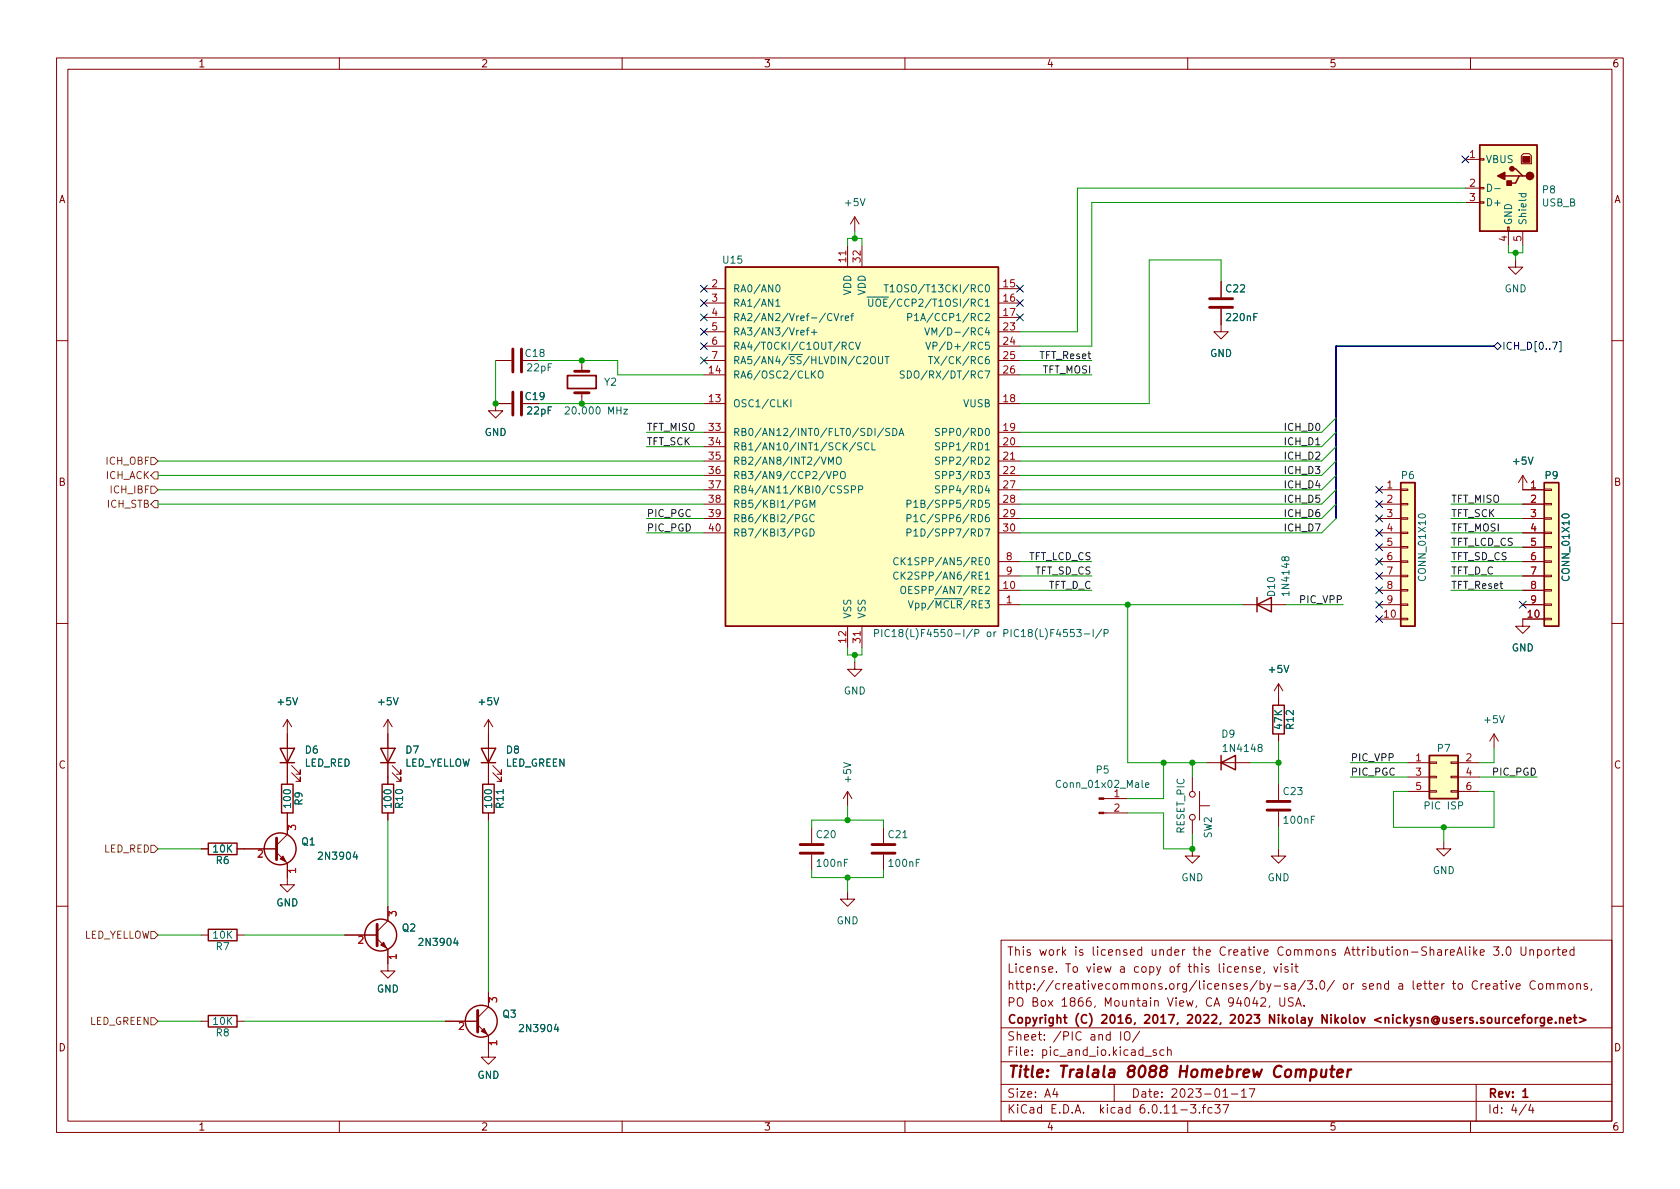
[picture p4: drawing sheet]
<svg xmlns="http://www.w3.org/2000/svg" width="297mm" height="210mm" viewBox="0 0 297 210" stroke-linecap="round" stroke-linejoin="round" font-family="sans-serif">
<g fill="none" stroke="#840000" stroke-width=".18">
<path d="M10 10.2h277v190.1h-277zM12 12.2h273v186.1h-273zM60 10.2v2M110 10.2v2M160 10.2v2M210 10.2v2M260 10.2v2M151.1 38.3l-.7 1.3M151.1 38.3v2.6M151.1 38.3l.8 1.3M259.1 28.2h2.5M259.1 33.3h2.5"/>
<path d="M259.1 35.8h2.5M261.6 35.7h.8v.2h-.8zM261.6 33.1h.8v.3h-.8zM261.6 28.1h.8v.2h-.8zM269 27.6l.4-.4h1l.4 .4v1.4h-1.8zM124.5 51h3.8M124.5 53.6h3.8M124.5 56.1h3.8M124.5 58.7h3.8M149.9 43.4v3.8M152.4 43.4v3.8M176.5 51h3.8"/>
<path d="M176.5 53.6h3.8M176.5 56.1h3.8M176.5 58.7h3.8M215.9 54.6v4.1h1.3l-1.3 1.2-1.3-1.2h1.3M215.9 49.8v2.8M266.6 40.1h.2v.8h-.2zM266.7 40.9v2.5M268 46v1.2h1.2l-1.2 1.3-1.3-1.3h1.3M269.2 40.9v2.5M10 60.2h2M87.6 63.7h2.8M90.4 71.4h-2.8v1.2h1.3l-1.3 1.3-1.2-1.3h1.2"/>
<path d="M102.9 63.7v2M102.9 69.5v1.9M124.5 71.4h3.8M124.5 63.7h3.8M124.5 66.3h3.8M124.5 76.4h3.8M124.5 79h3.8M124.5 61.2h3.8M176.5 71.4h3.8M176.5 63.7h3.8M176.5 66.3h3.8M176.5 76.4h3.8"/>
<path d="M176.5 79h3.8M176.5 61.2h3.8M285 60.2h2M124.5 86.6h3.8M124.5 89.1h3.8M124.5 91.7h3.8M124.5 94.2h3.8M124.5 81.5h3.8M124.5 84.1h3.8M176.5 86.6h3.8M176.5 89.1h3.8M176.5 91.7h3.8"/>
<path d="M176.5 94.2h3.8M176.5 99.3h3.8M176.5 81.5h3.8M176.5 84.1h3.8M243.8 86.6h3.8M243.8 89.1h3.8M243.8 91.7h3.8M243.8 94.2h3.8M243.8 96.8h3.8M243.8 99.3h3.8M247.6 99.2h1.3v.2h-1.3zM247.6 96.6h1.3v.3h-1.3z"/>
<path d="M247.6 94.1h1.3v.3h-1.3zM247.6 91.6h1.3v.2h-1.3zM247.6 89h1.3v.3h-1.3zM247.6 86.5h1.3v.2h-1.3zM269.2 84.1v2.5h3.8M269.2 89.1h3.8M269.2 91.7h3.8M269.2 94.2h3.8M269.2 96.8h3.8M269.2 99.3h3.8M269.2 84.1l-.7 1.2M269.2 84.1l.8 1.2"/>
<path d="M273 99.2h1.3v.2h-1.3zM273 96.6h1.3v.3h-1.3zM273 94.1h1.3v.3h-1.3zM273 91.6h1.3v.2h-1.3zM273 89h1.3v.3h-1.3zM273 86.5h1.3v.2h-1.3zM10 110.2h2M149.9 110.7v3.8M151.1 117.1v1.3h1.3l-1.3 1.2-1.2-1.2h1.2M152.4 110.7v3.8M176.5 106.9h3.8M176.5 101.8h3.8"/>
<path d="M176.5 104.4h3.8M219.7 106.9h7.6M243.8 106.9h3.8M243.8 109.5h3.8M243.8 101.8h3.8M243.8 104.4h3.8M247.6 109.3h1.3v.3h-1.3zM247.6 106.8h1.3v.3h-1.3zM247.6 104.3h1.3v.2h-1.3zM247.6 101.7h1.3v.3h-1.3zM269.2 106.9h3.8M269.2 101.8h3.8"/>
<path d="M269.2 104.4h3.8M273 109.3h1.3v.3h-1.3zM273 106.8h1.3v.3h-1.3zM273 104.3h1.3v.2h-1.3zM273 101.7h1.3v.3h-1.3zM273 109.5h-3.8v1.2h1.3l-1.3 1.3-1.2-1.3h1.2M285 110.2h2M50.8 127.2v11.5M50.8 127.2l-.8 1.3M50.8 127.2l.8 1.3M51.6 136.6l1.5 1.6v-.8v.8h-.8M51.6 135.4l1.5 1.5v-.8v.8h-.8"/>
<path d="M68.6 127.2l-.8 1.3M68.6 127.2v11.5M68.6 127.2l.7 1.3M69.3 136.6l1.6 1.6v-.8v.8h-.8M69.3 135.4l1.6 1.5v-.8v.8h-.8M86.4 127.2v11.5M86.4 127.2l-.8 1.3M86.4 127.2l.7 1.3M87.1 136.6l1.5 1.6v-.8v.8h-.7M87.1 135.4l1.5 1.5v-.8v.8h-.7M149.9 139.9l-.8 1.3M149.9 139.9v2.6"/>
<path d="M149.9 139.9l.7 1.3M210.8 137.4v2.5M212.1 139.9v5.1M213.4 134.9h7.6M226.1 120.9v3.8M226.1 129.8v1.3M226.1 138.7v2.8M226.1 120.9l-.8 1.3M226.1 120.9l.7 1.3M248.9 134.9h3.8M248.9 137.4h3.8M248.9 139.9h3.8"/>
<path d="M252.7 139.8h1.3v.3h-1.3zM252.7 137.3h1.3v.2h-1.3zM252.7 134.7h1.3v.3h-1.3zM256.5 139.8h1.3v.3h-1.3zM256.5 137.3h1.3v.2h-1.3zM256.5 134.7h1.3v.3h-1.3zM257.8 134.9h3.8M257.8 137.4h3.8M257.8 139.9h3.8M264.2 129.8l-.8 1.3M264.2 129.8v2.5M264.2 129.8l.7 1.3"/>
<path d="M35.6 150.1h1.2M41.9 150.1h7M48.9 150.7l1.9 1.9v3.9h1.3l-1.3 1.2-1.3-1.2h1.3M50.8 143.8v3.8l-1.9 1.9M68.6 143.8v1.2M86.4 143.8v1.2M143.5 146.3v2.8M143.5 151.1v2.8M149.9 157.7v1.3h1.2l-1.2 1.3-1.3-1.3h1.3M156.2 146.3v2.8M156.2 151.1v2.8M195.2 143.8h4.2"/>
<path d="M195.2 141.2h4.2M210.8 150.1v1.3h1.3l-1.3 1.2-1.3-1.2h1.3M210.8 145v2.6M212.1 142.5h1.8M226.1 150.1v1.3h1.2l-1.2 1.2-1.3-1.2h1.3M226.1 143.5v2.8M255.3 148.8v1.3h1.2l-1.2 1.3-1.3-1.3h1.3M10 160.2h2M35.6 165.3h1.2M41.9 165.3h1.3M61 165.3h5.7M66.7 166l1.9 1.9v3.8h1.2l-1.2 1.3-1.3-1.3h1.3"/>
<path d="M68.6 160.3v2.5l-1.9 1.9M86.4 175.5v2.5l-1.9 2M177 166.3h108v32h-108zM186.8 171.8v.1M193.6 177.9l-.1 .2M201.9 168l-.5-.1-.3 .3v.4l.2 .3h.6M201.9 167.4v1.5M204.1 177.1l.3-.2 .3 .1 .1 .9M215.6 170.4v1.3l.2 .2M222.3 173.4l-1.3 1.9M222.8 174l.4-.1 .3 .3v.4l-.1 .3h-.6M222.8 173.4v1.5"/>
<path d="M224 173.9l.4 1M224.7 173.9l-.5 1.4-.2 .1M225.2 170.9l.4 1 .3-1M225.3 174.4h1.1M226.3 176.4v1.2l.3 .3h.3l.2-.3v-1.2M226.9 167.6a.6 .6 0 0 0-.8 0 .6 .6 0 0 0-.2 .7 .56 .56 0 0 0 .3 .6 .56 .56 0 0 0 .7-.1M227.6 174l-.3-.1-.2 .2v.3l.5 .1v.4h-.5M228.4 174h.5l.1 .9M229 174.3l-.5 .1a.29 .29 0 0 0-.2 .2 .29 .29 0 0 0 .2 .3h.5M230.8 173.4l-1.3 1.9M231.1 173.4h1l-.5 .6 .4 .1v.7l-.2 .1h-.4l-.3-.1M232.7 174.8v.1"/>
<path d="M233.5 173.6l.2-.2a.81 .81 0 0 1 .6 .7 .81 .81 0 0 1-.3 .8h-.1a.81 .81 0 0 1-.4-1.3zM235.9 173.4l-1.3 1.9M237.7 168.9l.5-1.5 .5 1.5M237.9 168.5h.7M259.9 167.4v.2M259.9 167.9v1M260.6 167.4v1.5M260.7 168.4l.5 .5M261.2 167.9l-.6 .6M261.7 168.4l.7-.1v-.3l-.5-.1-.2 .2 .1 .8h.6M264.1 167.4h.9l-.5 .6 .4 .1v.7l-.2 .1h-.4l-.2-.1M268.9 167.4v1.2l.3 .3h.3l.3-.3v-1.2"/>
<path d="M271.4 173.6a.6 .6 0 0 0-.7 0 .6 .6 0 0 0-.2 .7 .56 .56 0 0 0 .3 .6 .56 .56 0 0 0 .6-.1M285 160.2h2M35.6 180.6h1.2M41.9 180.6h1.3M60 198.3v2M78.7 180.6h5.8M84.5 181.2l1.9 1.9v3.8h1.2l-1.2 1.3-1.3-1.3h1.3M110 198.3v2M160 198.3v2M177 194.8h108M177 191.8h108M177 187.8h108"/>
<path d="M177 181.8h108M182.5 186.5v.1M182.5 185.7v.1M184.6 183.8v.1M184.6 183v.1M191.1 182.6a.6 .6 0 0 0-.7 0 .6 .6 0 0 0-.2 .7 .56 .56 0 0 0 .3 .6 .56 .56 0 0 0 .6-.1M197 191.8v3M205.8 185.7l-.4-.1-.3 .3v.4l.1 .3h.6M206.4 185.8l.2-.2 .4 .1 .1 .9M206.4 185.1v1.5M210 198.3v2M214.8 195.3h.9l-.5 .6 .4 .1v.7l-.2 .1h-.4l-.2-.1"/>
<path d="M216.2 195.3h1l-.6 1.5M217.7 193.5h1.2M219.5 193l.4-.5v1.5M219.5 194h.9M220.9 192.5h1l-.7 1.5M260 198.3v2M261 191.8v6.5M270.6 195.3l-.3 1h.9M271 195.8v1"/>
<circle cx="210.8" cy="140.5" r=".51"/>
<circle cx="210.8" cy="144.5" r=".51"/>
</g>
<path d="M226.6 188.7a.88 .88 0 0 0-1-.1 .88 .88 0 0 0-.4 1 .69 .69 0 0 0 .4 .8 .69 .69 0 0 0 .8-.1" fill="none" stroke="#840000" stroke-width=".4"/>
<path d="M100.3 66.4h5.1v2.3h-5.1zM188.1 179.9h.5M188.3 179.4v1.3l.3 .2M210 179.6l.6-.2 .2 .2v.3l-.9 1h.9M217.6 179.6l.5-.2 .2 .2 .1 .3-.9 1h.9M225.3 179.4v1.5l-.8-1.5v1.5M234.6 179.4v1.5l-.8-1.5v1.5M244.2 179.9l-1.1 .5 1.1 .4M279.3 179.9l1.1 .5-1.1 .4" fill="none" stroke="#840000" stroke-width=".3"/>
<g fill="none" stroke="#840000" stroke-width=".25">
<path d="M261.6 25.6h10.2v15.3h-10.2zM266.1 31.1h2.5M267.3 29.8h.7l1.2 1.3h.7M269.2 31.1h-.6l-.6 1.3h-1.3M128.3 47.2h48.2v63.5h-48.2zM247.6 85.3h2.6v25.4h-2.6zM273 85.3h2.6v25.4h-2.6zM222.2 106.9l2.6-1.2v2.5zM222.2 105.7v2.5M49.5 132.3h2.6l-1.3 2.6zM49.5 134.9h2.6M49.8 138.7h2v5.1h-2z"/>
<path d="M67.3 132.3h2.5l-1.2 2.6zM67.3 134.9h2.5M67.6 138.7h2v5.1h-2zM85.1 132.3h2.5l-1.2 2.6zM85.1 134.9h2.5M85.3 138.7h2.1v5.1h-2.1zM215.9 134.9l2.5-1.3v2.5zM215.9 133.6v2.5M225 124.7h2.1v5.1h-2.1zM252.7 133.6h5.1v7.6h-5.1zM36.8 149.1h5.1v2h-5.1zM36.8 164.3h5.1v2.1h-5.1z"/>
<path d="M36.8 179.6h5.1v2h-5.1z"/>
<circle cx="49.5" cy="150.1" r="2.82"/>
<circle cx="67.3" cy="165.3" r="2.82"/>
<circle cx="85.1" cy="180.6" r="2.82"/>
</g>
<g fill="none" stroke="#006464" stroke-width=".18">
<path d="M152.1 35.1l.4 1.3 .4-1.3M263 32.6a.64 .64 0 0 1 .7 .6 .64 .64 0 0 1-.7 .6zM264.3 33.4h1M268.5 34.2h1.3M269 34.2v.4l.2 .2 .6-.1v-.5M137.2 53.3l.3-.4v1.3M137.2 54.2h.7M137.3 50.5l.2-.1a.68 .68 0 0 1 .4 .6 .68 .68 0 0 1-.4 .6l-.2-.1-.1-.4zM142.6 58.4h.4M143 58l-.3 .2v1M143.5 58.8h.9M143.9 58.3v.9"/>
<path d="M147.1 55.6a.6 .6 0 0 0-.8 .4 .6 .6 0 0 0 .6 .7l.2-.1M147.5 55.4l.4 1.3 .4-1.3M148.7 55.9v.8M149.1 55.9l-.4 .2M149.5 56.3l.6-.1-.1-.3h-.4l-.1 .1v.6h.5M150.4 55.9h.5M150.9 55.4l-.3 .2v1.1M153.3 52.5h2.7M173.7 50.5a.6 .6 0 0 0-.8 .4 .6 .6 0 0 0 .6 .7l.2-.1M173.7 55.6a.6 .6 0 0 0-.8 .4 .6 .6 0 0 0 .6 .7l.2-.1M173.7 58.1a.6 .6 0 0 0-.8 .4 .6 .6 0 0 0 .6 .7l.2-.1M174.2 53.3l.4-.4v1.3"/>
<path d="M174.2 55.6l.5-.2 .2 .4-.7 .9h.7M174.2 54.2h.7M174.4 50.4h.1a.68 .68 0 0 1 .5 .6 .68 .68 0 0 1-.5 .6 .84 .84 0 0 1-.1-1.2zM174.5 57.9l-.3 .9h.8M174.8 58.4v.8M222.3 55.4h-.6v1.3M105.5 72.1l.2-.2a.68 .68 0 0 1 .4 .7 .68 .68 0 0 1-.4 .6l-.2-.1-.1-.4zM138.7 71.2l.6 .7M139.3 70.7l-.7 .7M139.8 70.7v1.2M143.6 66.1l.6 .8M144.2 65.6l-.7 .7"/>
<path d="M144.7 65.8l.3-.2a.43 .43 0 0 1 .5 .4v.4a.42 .42 0 0 1-.4 .5 .42 .42 0 0 1-.4-.5zM150.9 60.6a.6 .6 0 0 0-.8 .5 .6 .6 0 0 0 .6 .7l.2-.1M151.3 60.5l.4 1.3 .4-1.3M151.3 78.2l-1.1 1.7M152.4 78.4l-.5-.1-.2 .1v.4l.5 .2 .2 .3-.3 .3-.5-.1M153.6 78.4a.6 .6 0 0 0-.8 .4 .6 .6 0 0 0 .6 .8l.2-.2M154.2 78.3v1.3h.6M155.3 63.1v1l.3 .2h.3l.1-.2v-1M156.2 75.7l-1.1 1.6M156.5 63.1h.7M156.8 63.1v1.2M157.3 75.8h-.5l-.2 .1v.3l.6 .3 .1 .3-.2 .2h-.5"/>
<path d="M157.9 75.8a.64 .64 0 0 1 .7 .6 .64 .64 0 0 1-.7 .6zM158.9 77l.5-1.2 .4 1.2M159.1 76.7h.6M173.7 60.6a.6 .6 0 0 0-.8 .5 .6 .6 0 0 0 .6 .7l.2-.1M173.7 65.7a.6 .6 0 0 0-.8 .4 .6 .6 0 0 0 .6 .8l.2-.2M174.2 65.6h.8l-.5 1.3M174.2 78.7l.4-.4v1.3M174.2 79.6h.7M174.4 75.8h.1a.68 .68 0 0 1 .5 .6 .68 .68 0 0 1-.5 .6 .84 .84 0 0 1-.1-1.2zM174.8 63.1h-.3a.85 .85 0 0 0 0 1.2l.4-.1v-.4l-.2-.3h-.2l-.3 .3M174.9 60.5h-.6l-.1 .6 .2-.1 .4 .1 .1 .1v.5l-.2 .1-.5-.1M142.6 88.5a.59 .59 0 0 0-.7 .6 .59 .59 0 0 0 .7 .6l.1-.5h-.3"/>
<path d="M142.6 91.1a.59 .59 0 0 0-.7 .5 .59 .59 0 0 0 .7 .6l.1-.5h-.3M142.6 93.6a.59 .59 0 0 0-.7 .6 .59 .59 0 0 0 .7 .5l.1-.4h-.3M143.2 89.7v-1.2l.4 .9 .5-.9v1.2M143.2 93.5a.64 .64 0 0 1 .8 .7 .64 .64 0 0 1-.8 .6zM143.9 91.1a.6 .6 0 0 0-.8 .4 .6 .6 0 0 0 .6 .8l.2-.2M146.1 83.4l.4 1.2 .5-1.2M146.5 82.1v-1.3l.4 .9 .4-.9v1.3M147.4 84h.6l.1-.2v-.3l-.7-.1v1.2M148.1 80.9l.1-.1a.43 .43 0 0 1 .5 .5v.4a.42 .42 0 0 1-.4 .4 .42 .42 0 0 1-.4-.4v-.4zM148.7 83.6l.2-.2a.43 .43 0 0 1 .6 .4v.4a.42 .42 0 0 1-.5 .5 .42 .42 0 0 1-.4-.5zM150 86l-.5-.1-.2 .1v.4l.6 .2 .1 .3-.2 .3-.5-.1M150.5 86.6l.6-.1 .2-.2-.1-.3-.7-.1v1.3"/>
<path d="M151.8 86.6l.6-.1 .1-.2v-.3l-.7-.1v1.3M173 88.5a.64 .64 0 0 1 .7 .6 .64 .64 0 0 1-.7 .6zM173 91a.64 .64 0 0 1 .7 .6 .64 .64 0 0 1-.7 .7zM173 93.5a.64 .64 0 0 1 .7 .7 .64 .64 0 0 1-.7 .6zM173.1 99.2h.5M173.7 98.6h-.6v1.3h.6M174.2 83.4h.7l-.4 .5 .4 .1v.5l-.2 .1-.5-.1M174.2 93.5h.8l-.5 1.3M174.2 81l.5-.2 .2 .4-.7 .9h.7M174.4 98.7l.1-.1a.68 .68 0 0 1 .5 .6 .68 .68 0 0 1-.5 .7 .84 .84 0 0 1-.1-1.2zM174.5 85.9l-.3 .9h.8M174.8 91l-.3 .1a.85 .85 0 0 0 0 1.2l.4-.2v-.4l-.2-.2h-.2l-.3 .2"/>
<path d="M174.8 86.3v.9M174.9 88.5h-.6l-.1 .6 .2-.2 .4 .1 .1 .2v.4l-.2 .1-.5-.1M227.2 98.7l.2-.3 .4 .1 .1 .2-.1 .3-.4 .2-.2-.2-.1-.5-.2-.1-.2 .2-.1 .3 .2 .2 .1 .1 .3-.3M250.9 91a.69 .69 0 0 1 1.1 .3 .72 .72 0 0 1-1.2-.1zM270.2 80.8l.4 1.3 .5-1.3M276.2 91.1a.75 .75 0 0 1 1.2 .2 .72 .72 0 0 1-1.2-.1zM168.8 112.1h1M170.4 111.3v1.3M171.9 111.3l-1.1 1.6M172.4 112l.6-.1 .1-.2-.1-.3-.6-.1v1.3M173.1 104.3h.5M173.1 101.8h.5"/>
<path d="M173.7 103.7h-.6v1.3h.6M173.7 101.2h-.6v1.2h.6M174.2 103.8l.5-.1 .2 .4-.7 .9h.7M174.2 101.5l.4-.3v1.2M174.2 102.4h.7M193.3 111.3v1.3M194.8 111.3l-1.1 1.6M195.2 112l.6-.1 .1-.2v-.3l-.7-.1v1.3M227 117.7l.5 1.2 .4-1.2M51.8 123.4l.4 1.2 .4-1.2M69.5 123.4l.5 1.2 .4-1.2M87.3 123.4l.5 1.2 .4-1.2"/>
<path d="M89 139.6v.7M149.2 134.8l1.2 .5-1.2 .4M201.9 138v1.1l.2 .2M202.5 138.8l.6-.1v-.2l-.4-.1-.2 .2 .1 .6h.5M222.7 132.2l-.3-.3 .1-.1 .2-.2 .3 .1 .2 .2-.1 .2-.5 .1-.2 .2 .1 .4 .2 .1 .3-.1 .2-.1-.1-.4-.2-.1M265.1 126.6l.5 1.2 .4-1.2M62.8 150.6l-.3 .9h.7M63.1 151.1v.9M149.9 152h-.6v1.2M159.6 148.1h.8M162.6 152h-.6v1.2M232.5 144.3h-.6v1.3"/>
<path d="M80.5 165.9l-.3 .9h.8M80.8 166.3v.9M98.3 181.1l-.3 .9h.8M98.6 181.6v.8"/>
</g>
<g fill="#ffffc2" stroke="#ffffc2" stroke-width=".18">
<path d="M252.7 133.6h5.1v7.6h-5.1z"/>
<path d="M247.6 85.3h2.6v25.4h-2.6z"/>
<path d="M273 85.3h2.6v25.4h-2.6z"/>
<path d="M128.3 47.2h48.2v63.5h-48.2z"/>
<path d="M261.6 25.6h10.2v15.3h-10.2z"/>
</g>
<g fill="none" stroke="#840000" stroke-width=".51">
<path d="M213.9 54.4h4M213.9 52.8h4M90.7 61.7v4.1M90.7 69.3v4.1M92.2 61.7v4.1M92.2 69.3v4.1M101.6 65.7h2.5M101.6 69.5h2.5M48.9 148.2v3.8M141.5 150.9h4M141.5 149.3h4M154.2 150.9h4"/>
<path d="M154.2 149.3h4M224 143.3h4.1M224 141.7h4.1M66.7 163.4v3.9M84.5 178.7v3.8"/>
</g>
<g fill="#840000" stroke="#840000" stroke-width=".18">
<path d="M194.3 143.6h.9v.3h-.9z"/>
<path d="M194.3 141.1h.9v.2h-.9z"/>
<path d="M49.5 151.9l.5-.5 .5 1z"/>
<path d="M67.3 167.1l.5-.5 .5 1z"/>
<path d="M85.1 182.4l.5-.5 .5 1z"/>
<path d="M269.2 27.7h1.3v1h-1.3z"/>
</g>
<path d="M149.5 44.4v.7M178.7 81.2h.7M152.1 111.7v.7M45.7 150.4l.5-.1 .2 .4-.8 .9h.8M51 146.7v-.8l.5 .5 .1-.4h.5l.2 .2-.2 .5M52.3 153.9h-1.3l.4 .4M63.5 165.7l.4-.2 .3 .4-.8 .9h.8M68.8 162v-.8l.5 .4 .1-.4h.5l.1 .2-.1 .6M70 169.2h-1.2l.3 .3M86.6 177.2v-.8l.4 .4 .2-.3h.5l.1 .2-.1 .5M81.2 180.9l.5-.1 .3 .3-.8 1h.8M87.8 184.4h-1.2l.3 .4" fill="none" stroke="#a90000" stroke-width=".18"/>
<g fill="#840000" stroke="#840000" stroke-width=".25">
<path d="M264.8 31.1l1.3-.6v1.2z"/>
<path d="M266.4 32h.8v.8h-.8z"/>
<circle cx="270.5" cy="31.1" r=".63"/>
<circle cx="267.3" cy="29.8" r=".38"/>
</g>
<g fill="none" stroke="#000084" stroke-width=".18">
<path d="M258.5 27.6l1.2 1.2M259.7 27.6l-1.2 1.2M123.9 53l1.2 1.2M123.9 55.5l1.2 1.2M123.9 58.1l1.2 1.2M123.9 50.4l1.2 1.3M125.1 53l-1.2 1.2M125.1 55.5l-1.2 1.2M125.1 58.1l-1.2 1.2M125.1 50.4l-1.2 1.3M179.7 55.5l1.2 1.2M179.7 53l1.2 1.2"/>
<path d="M179.7 50.4l1.2 1.3M180.9 55.5l-1.2 1.2M180.9 53l-1.2 1.2M180.9 50.4l-1.2 1.3M123.9 60.6l1.2 1.2M123.9 63.1l1.2 1.3M125.1 60.6l-1.2 1.2M125.1 63.1l-1.2 1.3M264.2 61.2l.6-.6 .6 .6-.6 .6zM274.5 60.5h.8l-.5 1.3M275.7 60.4h.3v1.8h-.3M243.2 88.5l1.2 1.3"/>
<path d="M243.2 93.6l1.2 1.2M243.2 91.1l1.2 1.2M243.2 96.2l1.2 1.2M243.2 86l1.2 1.2M243.2 98.7l1.2 1.2M244.4 88.5l-1.2 1.3M244.4 93.6l-1.2 1.2M244.4 91.1l-1.2 1.2M244.4 96.2l-1.2 1.2M244.4 86l-1.2 1.2M244.4 98.7l-1.2 1.2M243.2 108.9l1.2 1.2"/>
<path d="M243.2 106.3l1.2 1.2M243.2 103.8l1.2 1.2M243.2 101.2l1.2 1.3M244.4 108.9l-1.2 1.2M244.4 106.3l-1.2 1.2M244.4 103.8l-1.2 1.2M244.4 101.2l-1.2 1.3M268.6 106.3l1.2 1.2M269.8 106.3l-1.2 1.2"/>
</g>
<path d="M26.7 86h.6l.6 .6-.6 .6h-.6zM26.7 80.9h.6l.6 .6-.6 .7h-.6zM27.3 88.5h.6v1.3h-.6l-.6-.7zM27.3 83.4h.6v1.3h-.6l-.6-.6zM26.7 149.5h.6l.6 .6-.6 .6h-.6zM26.7 180h.6l.6 .6-.6 .6h-.6zM26.7 164.7h.6l.6 .6-.6 .7h-.6z" fill="none" stroke="#725600" stroke-width=".18"/>
<path d="M264.2 61.2h-28v30.5" fill="none" stroke="#000084" stroke-width=".3"/>
<g fill="none" stroke="#009600" stroke-width=".18">
<path d="M259.1 33.3h-68.6v25.4h-10.2M259.1 35.8h-66.1v25.4h-12.7M149.9 43.4v-1.2h2.5v1.2M151.1 40.9v1.3M215.9 49.8v-3.8h-12.7v25.4h-22.9M266.7 43.4v1.3h2.5v-1.3M268 44.7v1.3M87.6 63.7v7.7M95.2 71.4h29.3M95.2 63.7h14v2.6h15.3M114.3 76.4h10.2M114.3 79h10.2"/>
<path d="M180.3 63.7h12.7M180.3 66.3h12.7M236.2 73.9l-2.5 2.5h-53.4M236.2 76.4l-2.5 2.6h-53.4M236.2 79l-2.5 2.5h-53.4M27.9 84.1h96.6M27.9 89.1h96.6M27.9 81.5h96.6M27.9 86.6h96.6M114.3 91.7h10.2M114.3 94.2h10.2M180.3 99.3h12.7"/>
<path d="M236.2 89.1l-2.5 2.6h-53.4M236.2 91.7l-2.5 2.5h-53.4M236.2 81.5l-2.5 2.6h-53.4M236.2 86.6l-2.5 2.5h-53.4M236.2 84.1l-2.5 2.5h-53.4M256.5 91.7h12.7M256.5 94.2h12.7M256.5 96.8h12.7M256.5 99.3h12.7M256.5 89.1h12.7M149.9 114.5v1.3h2.5v-1.3M151.1 115.8v1.3"/>
<path d="M180.3 101.8h12.7M180.3 104.4h12.7M180.3 106.9h39.4M199.4 106.9v28h14M227.3 106.9h10.2M256.5 101.8h12.7M256.5 104.4h12.7M205.7 134.9v6.3h-6.3M210.8 134.9v2.5M221 134.9h5.1M226.1 131.1v7.6M238.8 137.4h10.1"/>
<path d="M238.8 134.9h10.1M248.9 139.9h-2.5v6.4h17.8v-6.4h-2.6M261.6 137.4h10.2M264.2 132.3v2.6h-2.6M27.9 150.1h7.7M68.6 145v15.3M86.4 145v30.5M143.5 153.9v1.3h12.7v-1.3M143.5 146.3v-1.3h12.7v1.3M149.9 142.5v2.5M149.9 155.2v2.5M199.4 143.8h6.3v6.3h5.1v-2.5"/>
<path d="M226.1 146.3v3.8M255.3 146.3v2.5M27.9 165.3h7.7M43.2 165.3h17.8M27.9 180.6h7.7M43.2 180.6h35.5"/>
</g>
<g fill="#009600" stroke="#009600" stroke-width=".18">
<circle cx="268" cy="44.7" r=".46"/>
<circle cx="151.1" cy="115.8" r=".46"/>
<circle cx="199.4" cy="106.9" r=".46"/>
<circle cx="151.1" cy="42.2" r=".46"/>
<circle cx="149.9" cy="145" r=".46"/>
<circle cx="210.8" cy="150.1" r=".46"/>
<circle cx="210.8" cy="134.9" r=".46"/>
<circle cx="205.7" cy="134.9" r=".46"/>
<circle cx="226.1" cy="134.9" r=".46"/>
<circle cx="102.9" cy="71.4" r=".46"/>
<circle cx="87.6" cy="71.4" r=".46"/>
<circle cx="102.9" cy="63.7" r=".46"/>
<circle cx="255.3" cy="146.3" r=".46"/>
<circle cx="149.9" cy="155.2" r=".46"/>
</g>
<g font-size="2.8" fill="#840000">
<text x="178" y="191.2">Title:</text>
<text x="187.3" y="191.2">Tralala</text>
<text x="199.5" y="191.2">8088</text>
<text x="209" y="191.2">Homebrew</text>
<text x="226.1" y="191.2">Computer</text>
</g>
<g font-size="2.1" fill="#840000">
<text x="178" y="172.5">License.</text>
<text x="178" y="169.5">This</text>
<text x="183.7" y="169.5">work</text>
<text x="188.4" y="172.5">To view</text>
<text x="190.1" y="169.5">is</text>
<text x="193.3" y="169.5">licensed</text>
<text x="198.2" y="172.5">a</text>
<text x="200.8" y="172.5">copy</text>
<text x="203.9" y="169.5">under</text>
<text x="207.3" y="172.5">of</text>
<text x="210.8" y="172.5">this</text>
<text x="211.5" y="169.5">the</text>
<text x="216.2" y="172.5">license,</text>
<text x="216.3" y="169.5">Creative</text>
<text x="226.1" y="172.5">visit</text>
<text x="226.6" y="169.5">Commons</text>
<text x="238.7" y="169.5">Attribution-ShareAlike</text>
<text x="265.2" y="169.5">3.0</text>
<text x="270" y="169.5">Unported</text>
<text x="178" y="178.5">PO Box</text>
<text x="178" y="175.5">http://creativecommons.org/licenses/by-sa/3.0/</text>
<text x="187.7" y="178.5">1866,</text>
<text x="195.5" y="178.5">Mountain</text>
<text x="206.8" y="178.5">View,</text>
<text x="213.7" y="178.5">CA 94042,</text>
<text x="226.9" y="178.5">USA.</text>
<text x="237.3" y="175.5">or</text>
<text x="240.9" y="175.5">send</text>
<text x="247.4" y="175.5">a</text>
<text x="250" y="175.5">letter</text>
<text x="257.3" y="175.5">to</text>
<text x="260.8" y="175.5">Creative</text>
<text x="271.2" y="175.5">Commons,</text>
<text x="178" y="184.5">Sheet:</text>
<text x="178" y="181.5">Copyright</text>
<text x="186.2" y="184.5">/PIC</text>
<text x="190" y="181.5">(C)</text>
<text x="192.8" y="184.5">and</text>
<text x="195" y="181.5">2016,</text>
<text x="198.2" y="184.5">IO/</text>
<text x="202.8" y="181.5">2017,</text>
<text x="210.7" y="181.5">2022,</text>
<text x="218.6" y="181.5">2023</text>
<text x="225.7" y="181.5">Nikolay</text>
<text x="235.3" y="181.5">Nikolov</text>
<text x="244.9" y="181.5">&lt;nickysn@users.sourceforge.net&gt;</text>
<text x="178" y="187.2">File:</text>
<text x="184.4" y="187.2">pic_and_io.kicad_sch</text>
<text x="178" y="197.4">KiCad</text>
<text x="178" y="194.6">Size:</text>
<text x="184.7" y="194.6">A4</text>
<text x="185.7" y="197.4">E.D.A.</text>
<text x="194.6" y="197.4">kicad</text>
<text x="200" y="194.6">Date:</text>
<text x="201.8" y="197.4">6.0.11-3.fc37</text>
<text x="207" y="194.6">2023-01-17</text>
<text x="263" y="194.6">Rev:</text>
<text x="263" y="197.4">Id:</text>
<text x="267.1" y="197.4">4/4</text>
<text x="269.1" y="194.6">1</text>
</g>
<g font-size="1.8" fill="#840000">
<text x="35" y="12.3">1</text>
<text x="85" y="12.3">2</text>
<text x="135" y="12.3">3</text>
<text x="185" y="12.3">4</text>
<text x="235" y="12.3">5</text>
<text x="285" y="12.3">6</text>
<text x="10.4" y="36.3">A</text>
<text x="285.4" y="36.3">A</text>
<text x="92.7" y="71.1">C19</text>
<text x="10.3" y="86.3">B</text>
<text x="285.3" y="86.3">B</text>
<text x="10.3" y="136.3">C</text>
<text x="285.3" y="136.3">C</text>
<text x="10.3" y="186.3">D</text>
<text x="285.3" y="186.3">D</text>
<text x="35" y="200.3">1</text>
<text x="85" y="200.3">2</text>
<text x="135" y="200.3">3</text>
<text x="185" y="200.3">4</text>
<text x="235" y="200.3">5</text>
<text x="285" y="200.3">6</text>
</g>
<g font-size="1.8" fill="#a90000">
<text x="259.7" y="27.9">1</text>
<text x="259.7" y="33">2</text>
<text x="259.7" y="35.6">3</text>
<text x="149.6" y="46.6" transform="rotate(-90 149.6 46.6)">11</text>
<text x="152.1" y="46.6" transform="rotate(-90 152.1 46.6)">32</text>
<text x="266.4" y="42.8" transform="rotate(-90 266.4 42.8)">4</text>
<text x="269" y="42.8" transform="rotate(-90 269 42.8)">5</text>
<text x="125.7" y="50.8">2</text>
<text x="125.7" y="53.3">3</text>
<text x="177.1" y="50.8">15</text>
<text x="177.1" y="53.3">16</text>
<text x="125.7" y="55.9">4</text>
<text x="125.7" y="58.4">5</text>
<text x="177.1" y="55.9">17</text>
<text x="177.1" y="58.4">23</text>
<text x="125.7" y="61">6</text>
<text x="125.7" y="63.5">7</text>
<text x="177.1" y="61">24</text>
<text x="177.1" y="63.5">25</text>
<text x="125.1" y="71.1">13</text>
<text x="125.1" y="66">14</text>
<text x="177.1" y="71.1">18</text>
<text x="177.1" y="66">26</text>
<text x="125.1" y="76.2">33</text>
<text x="177.1" y="76.2">19</text>
<text x="125.1" y="78.7">34</text>
<text x="125.1" y="81.3">35</text>
<text x="125.1" y="83.8">36</text>
<text x="177.1" y="78.7">20</text>
<text x="177.1" y="81.3">21</text>
<text x="177.1" y="83.8">22</text>
<text x="125.1" y="86.4">37</text>
<text x="125.1" y="88.9">38</text>
<text x="177.1" y="86.4">27</text>
<text x="177.1" y="88.9">28</text>
<text x="245.1" y="86.4">1</text>
<text x="245.1" y="88.9">2</text>
<text x="270.5" y="86.4">1</text>
<text x="270.5" y="88.9">2</text>
<text x="125.1" y="91.4">39</text>
<text x="125.1" y="94">40</text>
<text x="177.1" y="91.4">29</text>
<text x="177.1" y="94">30</text>
<text x="245.1" y="91.4">3</text>
<text x="245.1" y="94">4</text>
<text x="270.5" y="91.4">3</text>
<text x="270.5" y="94">4</text>
<text x="177.8" y="99.1">8</text>
<text x="177.8" y="101.6">9</text>
<text x="245.1" y="96.5">5</text>
<text x="245.1" y="99.1">6</text>
<text x="245.1" y="101.6">7</text>
<text x="270.5" y="96.5">5</text>
<text x="270.5" y="99.1">6</text>
<text x="270.5" y="101.6">7</text>
<text x="177.1" y="104.1">10</text>
<text x="177.8" y="106.7">1</text>
<text x="245.1" y="104.1">8</text>
<text x="245.1" y="106.7">9</text>
<text x="270.5" y="104.1">8</text>
<text x="270.5" y="106.7">9</text>
<text x="149.6" y="113.9" transform="rotate(-90 149.6 113.9)">12</text>
<text x="152.1" y="113.9" transform="rotate(-90 152.1 113.9)">31</text>
<text x="244.5" y="109.2">10</text>
<text x="269.9" y="109.2">10</text>
<text x="250.1" y="134.6">1</text>
<text x="250.1" y="137.2">3</text>
<text x="259" y="134.6">2</text>
<text x="259" y="137.2">4</text>
<text x="196.8" y="141">1</text>
<text x="196.8" y="143.5">2</text>
<text x="250.1" y="139.7">5</text>
<text x="259" y="139.7">6</text>
<text x="53.1" y="154.6" transform="rotate(-90 53.1 154.6)">1</text>
<text x="70.9" y="169.8" transform="rotate(-90 70.9 169.8)">1</text>
<text x="88.7" y="185.1" transform="rotate(-90 88.7 185.1)">1</text>
</g>
<g font-size="1.8" fill="#006464">
<text x="262.6" y="29.2">VBUS</text>
<text x="272.5" y="34.6">P8</text>
<text x="149.1" y="36.8">+5V</text>
<text x="262.6" y="36.8">D+</text>
<text x="267.7" y="39.9" transform="rotate(-90 267.7 39.9)">GND</text>
<text x="270.3" y="39.9" transform="rotate(-90 270.3 39.9)">Shield</text>
<text x="272.5" y="36.9">USB_B</text>
<text x="127.6" y="47">U15</text>
<text x="129.5" y="52.1">RA0/AN0</text>
<text x="150.9" y="52.3" transform="rotate(-90 150.9 52.3)">VDD</text>
<text x="153.4" y="52.3" transform="rotate(-90 153.4 52.3)">VDD</text>
<text x="156.1" y="52.1">T1OSO/T13CKI/RC0</text>
<text x="216.5" y="52.1">C22</text>
<text x="266" y="52.1">GND</text>
<text x="129.5" y="54.6">RA1/AN1</text>
<text x="129.5" y="57.2">RA2/AN2/Vref-/CVref</text>
<text x="129.5" y="59.7">RA3/AN3/Vref+</text>
<text x="153.2" y="54.6">~{UOE}/CCP2/T1OSI/RC1</text>
<text x="160.1" y="57.2">P1A/CCP1/RC2</text>
<text x="163.3" y="59.7">VM/D-/RC4</text>
<text x="216.5" y="57.2">220nF</text>
<text x="92.7" y="63.5">C18</text>
<text x="129.5" y="62.2">RA4/T0CKI/C1OUT/RCV</text>
<text x="129.5" y="64.8">RA5/AN4/~{SS}/HLVDIN/C2OUT</text>
<text x="163.5" y="62.2">VP/D+/RC5</text>
<text x="164" y="64.8">TX/CK/RC6</text>
<text x="213.9" y="63.5">GND</text>
<text x="93" y="66">22pF</text>
<text x="106.7" y="68.6">Y2</text>
<text x="129.5" y="67.3">RA6/OSC2/CLKO</text>
<text x="158.8" y="67.3">SDO/RX/DT/RC7</text>
<text x="85.6" y="77.5">GND</text>
<text x="93" y="73.7">22pF</text>
<text x="99.6" y="73.7">20.000</text>
<text x="107.4" y="73.7">MHz</text>
<text x="129.5" y="72.4">OSC1/CLKI</text>
<text x="129.5" y="77.5">RB0/AN12/INT0/FLT0/SDI/SDA</text>
<text x="165.1" y="77.5">SPP0/RD0</text>
<text x="170.2" y="72.4">VUSB</text>
<text x="129.5" y="80">RB1/AN10/INT1/SCK/SCL</text>
<text x="129.5" y="82.6">RB2/AN8/INT2/VMO</text>
<text x="165.1" y="80">SPP1/RD1</text>
<text x="165.1" y="82.6">SPP2/RD2</text>
<text x="267.2" y="82.6">+5V</text>
<text x="129.5" y="85.1">RB3/AN9/CCP2/VPO</text>
<text x="129.5" y="87.6">RB4/AN11/KBI0/CSSPP</text>
<text x="165.1" y="85.1">SPP3/RD3</text>
<text x="165.1" y="87.6">SPP4/RD4</text>
<text x="247.6" y="85.1">P6</text>
<text x="273" y="85.1">P9</text>
<text x="129.5" y="90.2">RB5/KBI1/PGM</text>
<text x="129.5" y="92.7">RB6/KBI2/PGC</text>
<text x="129.5" y="95.3">RB7/KBI3/PGD</text>
<text x="160" y="90.2">P1B/SPP5/RD5</text>
<text x="160" y="92.7">P1C/SPP6/RD6</text>
<text x="160" y="95.3">P1D/SPP7/RD7</text>
<text x="157.7" y="100.3">CK1SPP/AN5/RE0</text>
<text x="157.7" y="102.9">CK2SPP/AN6/RE1</text>
<text x="159" y="105.4">OESPP/AN7/RE2</text>
<text x="160.4" y="108">Vpp/~{MCLR}/RE3</text>
<text x="225.8" y="105.7" transform="rotate(-90 225.8 105.7)">D10</text>
<text x="228.4" y="105.7" transform="rotate(-90 228.4 105.7)">1N4148</text>
<text x="252.5" y="103" transform="rotate(-90 252.5 103)">CONN_01X10</text>
<text x="277.9" y="103" transform="rotate(-90 277.9 103)">CONN_01X10</text>
<text x="150.9" y="109.5" transform="rotate(-90 150.9 109.5)">VSS</text>
<text x="153.4" y="109.5" transform="rotate(-90 153.4 109.5)">VSS</text>
<text x="154.3" y="113">PIC18(L)F4550-I/P</text>
<text x="174.4" y="113">or</text>
<text x="177.4" y="113">PIC18(L)F4553-I/P</text>
<text x="224" y="119.4">+5V</text>
<text x="267.2" y="115.6">GND</text>
<text x="48.8" y="125.1">+5V</text>
<text x="66.6" y="125.1">+5V</text>
<text x="84.3" y="125.1">+5V</text>
<text x="149.1" y="123.2">GND</text>
<text x="215.9" y="130.8">D9</text>
<text x="227.1" y="129.2" transform="rotate(-90 227.1 129.2)">47K</text>
<text x="229.1" y="129.2" transform="rotate(-90 229.1 129.2)">R12</text>
<text x="262.1" y="128.3">+5V</text>
<text x="53.8" y="133.6">D6</text>
<text x="53.8" y="135.9">LED_RED</text>
<text x="71.6" y="133.6">D7</text>
<text x="71.6" y="135.9">LED_YELLOW</text>
<text x="89.4" y="133.6">D8</text>
<text x="89.4" y="135.9">LED_GREEN</text>
<text x="193.6" y="137.2">P5</text>
<text x="215.9" y="133.4">1N4148</text>
<text x="254" y="133.4">P7</text>
<text x="51.8" y="143.1" transform="rotate(-90 51.8 143.1)">100</text>
<text x="53.9" y="142.5" transform="rotate(-90 53.9 142.5)">R9</text>
<text x="69.6" y="143.1" transform="rotate(-90 69.6 143.1)">100</text>
<text x="71.6" y="143.1" transform="rotate(-90 71.6 143.1)">R10</text>
<text x="87.4" y="143.1" transform="rotate(-90 87.4 143.1)">100</text>
<text x="89.4" y="143.1" transform="rotate(-90 89.4 143.1)">R11</text>
<text x="150.9" y="138.7" transform="rotate(-90 150.9 138.7)">+5V</text>
<text x="186.4" y="139.7">Conn_01x02_Male</text>
<text x="226.7" y="141">C23</text>
<text x="251.6" y="143.5">PIC</text>
<text x="255.9" y="143.5">ISP</text>
<text x="53.2" y="149.9">Q1</text>
<text x="144.1" y="148.6">C20</text>
<text x="156.8" y="148.6">C21</text>
<text x="209.8" y="147.5" transform="rotate(-90 209.8 147.5)">RESET_PIC</text>
<text x="214.6" y="148.3" transform="rotate(-90 214.6 148.3)">SW2</text>
<text x="226.7" y="146.1">100nF</text>
<text x="37.4" y="151.1">10K</text>
<text x="38.1" y="153.2">R6</text>
<text x="56" y="152.4">2N3904</text>
<text x="144.1" y="153.7">100nF</text>
<text x="156.8" y="153.7">100nF</text>
<text x="253.3" y="154.9">GND</text>
<text x="48.8" y="160.7">GND</text>
<text x="208.8" y="156.2">GND</text>
<text x="224" y="156.2">GND</text>
<text x="37.4" y="166.4">10K</text>
<text x="71" y="165.1">Q2</text>
<text x="73.7" y="167.6">2N3904</text>
<text x="147.8" y="163.8">GND</text>
<text x="38.1" y="168.4">R7</text>
<text x="66.6" y="175.9">GND</text>
<text x="37.4" y="181.6">10K</text>
<text x="38.1" y="183.6">R8</text>
<text x="88.7" y="180.3">Q3</text>
<text x="91.5" y="182.9">2N3904</text>
<text x="84.3" y="191.1">GND</text>
</g>
<g font-size="1.8" fill="#0f0f0f">
<text x="183.7" y="63.5">TFT_Reset</text>
<text x="184.3" y="66">TFT_MOSI</text>
<text x="114.3" y="76.2">TFT_MISO</text>
<text x="226.9" y="76.2">ICH_D0</text>
<text x="114.3" y="78.7">TFT_SCK</text>
<text x="226.9" y="81.3">ICH_D2</text>
<text x="226.9" y="83.8">ICH_D3</text>
<text x="226.9" y="78.7">ICH_D1</text>
<text x="226.9" y="86.3">ICH_D4</text>
<text x="226.9" y="88.9">ICH_D5</text>
<text x="256.5" y="88.9">TFT_MISO</text>
<text x="114.3" y="94">PIC_PGD</text>
<text x="114.3" y="91.4">PIC_PGC</text>
<text x="226.9" y="94">ICH_D7</text>
<text x="226.9" y="91.4">ICH_D6</text>
<text x="256.5" y="91.4">TFT_SCK</text>
<text x="256.5" y="94">TFT_MOSI</text>
<text x="181.9" y="99">TFT_LCD_CS</text>
<text x="183" y="101.6">TFT_SD_CS</text>
<text x="256.5" y="99">TFT_SD_CS</text>
<text x="256.5" y="96.5">TFT_LCD_CS</text>
<text x="256.5" y="101.6">TFT_D_C</text>
<text x="185.4" y="104.1">TFT_D_C</text>
<text x="229.6" y="106.7">PIC_VPP</text>
<text x="256.5" y="104.1">TFT_Reset</text>
<text x="238.8" y="137.1">PIC_PGC</text>
<text x="238.8" y="134.6">PIC_VPP</text>
<text x="263.7" y="137.1">PIC_PGD</text>
</g>
<text font-size="1.8" fill="#000084" x="265.5" y="62.2">ICH_D[0..7]</text>
<g font-size="1.8" fill="#725600">
<text x="18.6" y="82.6">ICH_OBF</text>
<text x="18.6" y="85.1">ICH_ACK</text>
<text x="19.3" y="87.6">ICH_IBF</text>
<text x="18.8" y="90.2">ICH_STB</text>
<text x="18.3" y="151.1">LED_RED</text>
<text x="14.9" y="166.4">LED_YELLOW</text>
<text x="15.8" y="181.6">LED_GREEN</text>
</g>
</svg>
